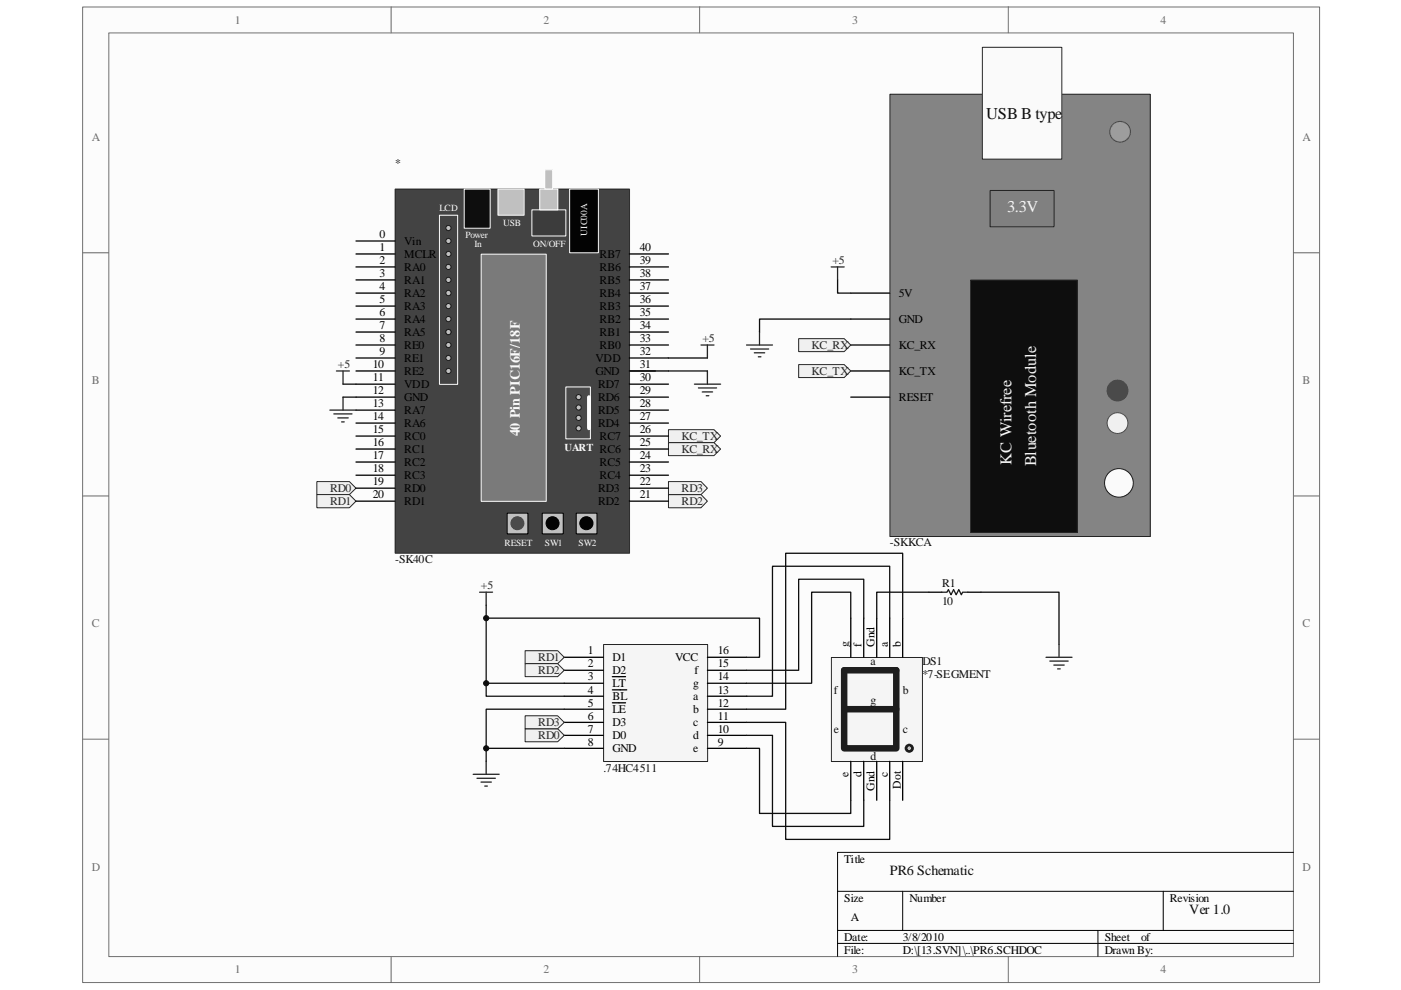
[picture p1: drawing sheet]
<svg xmlns="http://www.w3.org/2000/svg" width="297mm" height="210mm" viewBox="0 0 297 210" stroke-linecap="round" stroke-linejoin="round" font-family="sans-serif">
<path d="M17.6 1.5h262.2v206.8h-262.2z" fill="#fcfcfc"/>
<path d="M17.5 1.5h262.3v206.8h-262.3z" fill="none" stroke="#6e6e6e" stroke-width=".21"/>
<path d="M23.1 7h251.1v195.8h-251.1z" fill="#fcfcfc"/>
<g fill="none" stroke="#6e6e6e" stroke-width=".21">
<path d="M23.1 7h251.1v195.8h-251.1zM82.9 1.4v5.5M148.3 1.4v5.5M213.8 1.4v5.5M17.5 53.6h5.5M274.2 53.6h5.5M17.5 105.2h5.5M274.2 105.2h5.5M17.5 156.7h5.5M274.2 156.7h5.5M82.9 202.8v5.5M148.3 202.8v5.5"/>
<path d="M213.8 202.8v5.5"/>
</g>
<path d="M177.6 189h96.6M177.6 197.3h96.6M191.4 189v8.3M232.8 197.3v5.5M246.6 189v8.3M274.2 180.7h-96.6v22.1M177.6 200h96.6" fill="none" stroke="#000" stroke-width=".21"/>
<path d="M176.3 139.4h19.3v22.1h-19.3z" fill="#f5f5f5"/>
<path d="M176.3 139.4h19.3v22.1h-19.3z" fill="none" stroke="#262626" stroke-width=".21"/>
<path d="M180.4 131.1v8.3M183.1 131.1v8.3M185.9 131.1v8.3M188.6 131.1v8.3M191.4 131.1v8.3" fill="none" stroke="#000" stroke-width=".28"/>
<path d="M179 142.1h11v16.6h-11zM179 150.4h11" fill="none" stroke="#1c1c1c" stroke-width="1.4"/>
<circle cx="192.8" cy="158.6" r=".29" fill="#c0c0c0"/>
<circle cx="192.8" cy="158.6" r=".29" fill="none" stroke="#1c1c1c" stroke-width="1.4"/>
<path d="M180.4 161.4v8.3M183.1 161.4v8.3M185.9 161.4v8.3M188.6 161.4v8.3M191.4 161.4v8.3" fill="none" stroke="#000" stroke-width=".28"/>
<path d="M188.7 20h55.2v93.7h-55.2z" fill="#848484"/>
<path d="M188.7 20h55.2v93.7h-55.2z" fill="none" stroke="#262626" stroke-width=".21"/>
<path d="M205.8 59.4h22.6v53.5h-22.6z" fill="#0e0e0e"/>
<path d="M205.8 59.4h22.6v53.5h-22.6z" fill="none" stroke="#262626" stroke-width=".21"/>
<circle cx="237.2" cy="102.4" r="3" fill="#fafafa"/>
<circle cx="237.2" cy="102.4" r="3" fill="none" stroke="#1c1c1c" stroke-width=".21"/>
<circle cx="236.9" cy="89.7" r="2.2" fill="#f0f0f0"/>
<circle cx="236.9" cy="89.7" r="2.2" fill="none" stroke="#4c4c4c" stroke-width=".21"/>
<circle cx="236.9" cy="82.8" r="2.2" fill="#4c4c4c"/>
<circle cx="236.9" cy="82.8" r="2.2" fill="none" stroke="#4c4c4c" stroke-width=".21"/>
<path d="M210 40.4h13.5v7.7h-13.5z" fill="#808080"/>
<path d="M209.9 40.4h13.6v7.7h-13.6z" fill="none" stroke="#262626" stroke-width=".21"/>
<path d="M208.3 10.1h16.8v23.6h-16.8z" fill="#fafafa"/>
<path d="M208.3 10h16.8v23.7h-16.8z" fill="none" stroke="#262626" stroke-width=".21"/>
<path d="M180.4 62.1h8.2M180.4 67.6h8.2M180.4 73.2h8.2M180.4 78.7h8.2M180.4 84.2h8.2" fill="none" stroke="#000" stroke-width=".28"/>
<circle cx="237.5" cy="27.9" r="2.2" fill="#969696"/>
<circle cx="237.5" cy="27.9" r="2.2" fill="none" stroke="#4c4c4c" stroke-width=".21"/>
<path d="M128 136.7h22v24.8h-22z" fill="#f5f5f5"/>
<path d="M128 136.7h22v24.8h-22z" fill="none" stroke="#262626" stroke-width=".21"/>
<g fill="none" stroke="#000" stroke-width=".28">
<path d="M119.6 139.4h8.3M150 139.4h8.3M196.9 125.6h2.8M205.2 125.6h2.8M119.6 142.1h8.3M119.6 144.9h8.3M119.6 147.6h8.3M119.6 150.4h8.3M119.6 153.2h8.3M119.6 155.9h8.3M119.6 158.7h8.3M129.8 143.5h2.8"/>
<path d="M129.8 146.3h3.1M129.8 149h2.8M150 142.1h8.3M150 144.9h8.3M150 147.6h8.3M150 150.4h8.3M150 153.2h8.3M150 155.9h8.3M150 158.7h8.3"/>
</g>
<g fill="none" stroke="#262626" stroke-width=".28">
<path d="M176.2 56.6h2.8M177.6 56.6v2.8M71.3 78.7h2.8M72.7 78.7v2.7M148.6 73.2h2.8M150 73.2v2.7M150 78.7v2.7M158.3 73.2h5.5M159.1 74h3.9M159.9 74.8h2.2M160.8 75.6h.5M161 70.4v2.8"/>
<path d="M69.9 87h5.6M70.8 87.8h3.8M71.6 88.6h2.2M72.4 89.5h.6M72.7 84.2v2.8M147.2 81.4h5.6M148.1 82.3h3.8M148.9 83.1h2.2M149.7 83.9h.6M101.7 125.6h2.7M103.1 125.6v2.7M221.8 139.4h5.5"/>
<path d="M224.5 136.6v2.8M222.6 140.2h3.9M223.4 141h2.2M224.2 141.8h.6M100.3 164.2h5.5M101.1 165h3.9M102 165.8h2.2M102.8 166.7h.5M103.1 161.4v2.8"/>
</g>
<path d="M199.7 125.6h1.1l.3-.6 .5 1.1 .6-1.1 .5 1.1 .6-1.1 .5 1.1 .3-.5h1.1" fill="none" stroke="#1c1c1c" stroke-width=".28"/>
<g fill="none" stroke="#0e0e0e" stroke-width=".28">
<path d="M177.6 59.4v2.7h2.8M133.4 78.7h5.6M72.7 84.2h2.8M72.7 81.4h2.8M103.1 128.3v2.8M158.3 139.4h2.7v-8.3h-57.9v16.5h16.5M180.4 131.1v-5.5h-8.3v19.3h-13.8M183.1 131.1v-8.3h-13.8v19.3h-11M188.6 131.1v-11h-24.8v27.5h-5.5M191.4 131.1v-13.8h-24.8v33.1h-8.3M208 125.6h16.5v11M103.1 144.9h16.5"/>
<path d="M103.1 158.7h16.5M119.6 150.4h-16.5v11M158.3 158.7h2.7v13.8h19.4v-2.8M158.3 155.9h5.5v19.3h19.3v-5.5M158.3 153.2h8.3v24.8h22v-8.3"/>
</g>
<path d="M111.3 154.5h6.9l1.4 1.4-1.4 1.4h-6.9z" fill-rule="evenodd" fill="#f0f0f0"/>
<path d="M111.3 154.5h6.9l1.4 1.4-1.4 1.4h-6.9z" fill="none" stroke="#262626" stroke-width=".21"/>
<path d="M67.2 102.1h6.9l1.4 1.4-1.4 1.4h-6.9z" fill-rule="evenodd" fill="#f0f0f0"/>
<path d="M67.2 102.1h6.9l1.4 1.4-1.4 1.4h-6.9z" fill="none" stroke="#262626" stroke-width=".21"/>
<path d="M111.3 138h6.9l1.4 1.4-1.4 1.3h-6.9z" fill-rule="evenodd" fill="#f0f0f0"/>
<path d="M111.3 138h6.9l1.4 1.4-1.4 1.3h-6.9z" fill="none" stroke="#262626" stroke-width=".21"/>
<path d="M67.2 104.9h6.9l1.4 1.4-1.4 1.4h-6.9z" fill-rule="evenodd" fill="#f0f0f0"/>
<path d="M67.2 104.9h6.9l1.4 1.4-1.4 1.4h-6.9z" fill="none" stroke="#262626" stroke-width=".21"/>
<path d="M141.7 104.9h6.9l1.4 1.4-1.4 1.4h-6.9z" fill-rule="evenodd" fill="#f0f0f0"/>
<path d="M141.7 104.9h6.9l1.4 1.4-1.4 1.4h-6.9z" fill="none" stroke="#262626" stroke-width=".21"/>
<path d="M111.3 140.7h6.9l1.4 1.4-1.4 1.4h-6.9z" fill-rule="evenodd" fill="#f0f0f0"/>
<path d="M111.3 140.7h6.9l1.4 1.4-1.4 1.4h-6.9z" fill="none" stroke="#262626" stroke-width=".21"/>
<path d="M141.7 102.1h6.9l1.4 1.4-1.4 1.4h-6.9z" fill-rule="evenodd" fill="#f0f0f0"/>
<path d="M141.7 102.1h6.9l1.4 1.4-1.4 1.4h-6.9z" fill="none" stroke="#262626" stroke-width=".21"/>
<path d="M111.3 151.8h6.9l1.4 1.4-1.4 1.3h-6.9z" fill-rule="evenodd" fill="#f0f0f0"/>
<path d="M111.3 151.8h6.9l1.4 1.4-1.4 1.3h-6.9z" fill="none" stroke="#262626" stroke-width=".21"/>
<path d="M196.9 125.6h-11v5.5" fill="none" stroke="#0e0e0e" stroke-width=".28"/>
<path d="M169.3 77.3h9.7l1.4 1.4-1.4 1.4h-9.7z" fill-rule="evenodd" fill="#f0f0f0"/>
<path d="M169.3 77.3h9.7l1.4 1.4-1.4 1.4h-9.7z" fill="none" stroke="#262626" stroke-width=".21"/>
<path d="M141.7 91.1h9.7l1.4 1.4-1.4 1.4h-9.7z" fill-rule="evenodd" fill="#f0f0f0"/>
<path d="M141.7 91.1h9.7l1.4 1.4-1.4 1.4h-9.7z" fill="none" stroke="#262626" stroke-width=".21"/>
<path d="M169.3 71.8h9.7l1.4 1.4-1.4 1.3h-9.7z" fill-rule="evenodd" fill="#f0f0f0"/>
<path d="M169.3 71.8h9.7l1.4 1.4-1.4 1.3h-9.7z" fill="none" stroke="#262626" stroke-width=".21"/>
<path d="M141.7 93.9h9.7l1.4 1.3-1.4 1.4h-9.7z" fill-rule="evenodd" fill="#f0f0f0"/>
<path d="M141.7 93.9h9.7l1.4 1.3-1.4 1.4h-9.7z" fill="none" stroke="#262626" stroke-width=".21"/>
<path d="M180.4 67.6h-19.4v2.8" fill="none" stroke="#0e0e0e" stroke-width=".28"/>
<path d="M83.8 40.1h49.7v77.2h-49.7z" fill="#434343"/>
<path d="M83.8 40.1h49.7v77.2h-49.7z" fill="none" stroke="#2a2a2a" stroke-width=".21"/>
<path d="M98.5 40.1h5.4v8.3h-5.4z" fill="#0f0f0f"/>
<path d="M98.4 40.1h5.5v8.3h-5.5z" fill="none" stroke="#fafafa" stroke-width=".21"/>
<path d="M105.6 40.1h5.5v5.5h-5.5z" fill="#c0c0c0"/>
<path d="M105.6 40.1h5.5v5.5h-5.5z" fill="none" stroke="#fafafa" stroke-width=".21"/>
<path d="M112.8 44.5h7.2v5.5h-7.2z" fill="#393939"/>
<path d="M112.8 44.5h7.2v5.5h-7.2zM120.8 40.1h6.1v13.5h-6.1z" fill="none" stroke="#fafafa" stroke-width=".21"/>
<path d="M120.8 40.1h6.1v13.5h-6.1z" fill="#000"/>
<path d="M102.1 53.9h13.7v52.4h-13.7z" fill="#7a7a7a"/>
<path d="M102 53.9h13.8v52.4h-13.8z" fill="none" stroke="#fafafa" stroke-width=".21"/>
<path d="M120 82.1h5.2v10.9h-5.2z" fill="#494949"/>
<path d="M120 82h5.2v11h-5.2z" fill="none" stroke="#fafafa" stroke-width=".21"/>
<g fill="none" stroke="#000" stroke-width=".28">
<path d="M75.5 51.1h8.2M75.5 53.8h8.2M75.5 56.6h8.2M75.5 59.4h8.2M133.4 53.8h8.3M133.4 56.6h8.3M133.4 59.4h8.3M75.5 62.1h8.2M75.5 64.9h8.2M75.5 67.6h8.2M75.5 70.4h8.2M75.5 73.2h8.2"/>
<path d="M75.5 75.9h8.2M133.4 62.1h8.3M133.4 64.9h8.3M133.4 67.6h8.3M133.4 70.4h8.3M133.4 73.2h8.3M133.4 75.9h8.3M133.4 78.7h8.3M75.5 81.4h8.2M75.5 84.2h8.2M75.5 87h8.2M75.5 89.7h8.2"/>
<path d="M75.5 92.5h8.2M75.5 95.2h8.2M75.5 98h8.2M133.4 81.4h8.3M133.4 84.2h8.3M133.4 87h8.3M133.4 89.7h8.3M133.4 92.5h8.3M133.4 95.2h8.3M133.4 98h8.3M75.5 106.3h8.2M75.5 103.5h8.2"/>
<path d="M75.5 100.8h8.2M133.4 106.3h8.3M133.4 103.5h8.3M133.4 100.8h8.3"/>
</g>
<circle cx="95.1" cy="51.1" r=".55" fill="#c0c0c0"/>
<circle cx="95.1" cy="51.1" r=".55" fill="none" stroke="#1c1c1c" stroke-width=".21"/>
<circle cx="95.1" cy="56.6" r=".55" fill="#c0c0c0"/>
<circle cx="95.1" cy="56.6" r=".55" fill="none" stroke="#1c1c1c" stroke-width=".21"/>
<circle cx="95.1" cy="70.4" r=".55" fill="#c0c0c0"/>
<circle cx="95.1" cy="70.4" r=".55" fill="none" stroke="#1c1c1c" stroke-width=".21"/>
<circle cx="95.1" cy="53.8" r=".55" fill="#c0c0c0"/>
<circle cx="95.1" cy="53.8" r=".55" fill="none" stroke="#1c1c1c" stroke-width=".21"/>
<circle cx="95.1" cy="59.4" r=".55" fill="#c0c0c0"/>
<circle cx="95.1" cy="59.4" r=".55" fill="none" stroke="#1c1c1c" stroke-width=".21"/>
<circle cx="95.1" cy="62.1" r=".56" fill="#c0c0c0"/>
<circle cx="95.1" cy="62.1" r=".56" fill="none" stroke="#1c1c1c" stroke-width=".21"/>
<circle cx="95.1" cy="67.6" r=".55" fill="#c0c0c0"/>
<circle cx="95.1" cy="67.6" r=".55" fill="none" stroke="#1c1c1c" stroke-width=".21"/>
<circle cx="95.1" cy="70.4" r=".55" fill="#c0c0c0"/>
<circle cx="95.1" cy="70.4" r=".55" fill="none" stroke="#1c1c1c" stroke-width=".21"/>
<circle cx="95.1" cy="78.7" r=".55" fill="#c0c0c0"/>
<circle cx="95.1" cy="78.7" r=".55" fill="none" stroke="#1c1c1c" stroke-width=".21"/>
<circle cx="95.1" cy="73.2" r=".55" fill="#c0c0c0"/>
<circle cx="95.1" cy="73.2" r=".55" fill="none" stroke="#1c1c1c" stroke-width=".21"/>
<circle cx="95.1" cy="48.3" r=".55" fill="#c0c0c0"/>
<circle cx="95.1" cy="48.3" r=".55" fill="none" stroke="#1c1c1c" stroke-width=".21"/>
<circle cx="95.1" cy="64.9" r=".55" fill="#c0c0c0"/>
<circle cx="95.1" cy="64.9" r=".55" fill="none" stroke="#1c1c1c" stroke-width=".21"/>
<circle cx="95.1" cy="75.9" r=".55" fill="#c0c0c0"/>
<circle cx="95.1" cy="75.9" r=".55" fill="none" stroke="#1c1c1c" stroke-width=".21"/>
<circle cx="122.7" cy="88.6" r=".55" fill="#c0c0c0"/>
<circle cx="122.7" cy="88.6" r=".55" fill="none" stroke="#1c1c1c" stroke-width=".21"/>
<circle cx="122.7" cy="84.2" r=".55" fill="#c0c0c0"/>
<circle cx="122.7" cy="84.2" r=".55" fill="none" stroke="#1c1c1c" stroke-width=".21"/>
<circle cx="122.7" cy="86.4" r=".55" fill="#c0c0c0"/>
<circle cx="122.7" cy="86.4" r=".55" fill="none" stroke="#1c1c1c" stroke-width=".21"/>
<circle cx="122.7" cy="90.8" r=".55" fill="#c0c0c0"/>
<circle cx="122.7" cy="90.8" r=".55" fill="none" stroke="#1c1c1c" stroke-width=".21"/>
<path d="M124.9 84.2v6.6" fill="none" stroke="#fefefe" stroke-width=".83"/>
<path d="M93.2 45.6h3.8v35.9h-3.8z" fill="none" stroke="#fafafa" stroke-width=".21"/>
<path d="M114.5 40.1h3.8v4.4h-3.8z" fill="#c0c0c0"/>
<path d="M114.4 40.1h3.9v4.4h-3.9z" fill="none" stroke="#fefefe" stroke-width=".21"/>
<path d="M107.6 108.8h4.3v4.4h-4.3z" fill="#c0c0c0"/>
<path d="M107.5 108.8h4.4v4.4h-4.4z" fill="none" stroke="#000" stroke-width=".21"/>
<circle cx="109.7" cy="110.9" r="1.38" fill="#4c4c4c"/>
<circle cx="109.7" cy="110.9" r="1.38" fill="none" stroke="#4c4c4c" stroke-width=".21"/>
<path d="M115 108.8h4.4v4.4h-4.4z" fill="#c0c0c0"/>
<path d="M115 108.8h4.4v4.4h-4.4z" fill="none" stroke="#000" stroke-width=".21"/>
<path d="M122.2 108.8h4.4v4.4h-4.4z" fill="#c0c0c0"/>
<g fill="none" stroke="#000" stroke-width=".21">
<path d="M122.2 108.8h4.4v4.4h-4.4z"/>
<circle cx="117.1" cy="110.9" r="1.38"/>
<circle cx="124.3" cy="110.9" r="1.39"/>
</g>
<g fill="#000">
<circle cx="117.1" cy="110.9" r="1.38"/>
<circle cx="124.3" cy="110.9" r="1.39"/>
</g>
<path d="M75.5 78.7h8.2" fill="none" stroke="#000" stroke-width=".28"/>
<path d="M115.6 36h1.6v4.1h-1.6z" fill="#c0c0c0"/>
<path d="M115.5 36h1.7v4.1h-1.7z" fill="none" stroke="#fefefe" stroke-width=".21"/>
<path d="M141.7 75.9h8.3M141.7 78.7h8.3" fill="none" stroke="#0e0e0e" stroke-width=".28"/>
<circle cx="103.1" cy="158.7" r=".55" fill="#0e0e0e"/>
<circle cx="103.1" cy="158.7" r=".55" fill="none" stroke="#0e0e0e" stroke-width=".21"/>
<circle cx="103.1" cy="144.9" r=".55" fill="#0e0e0e"/>
<circle cx="103.1" cy="144.9" r=".55" fill="none" stroke="#0e0e0e" stroke-width=".21"/>
<circle cx="103.1" cy="131.1" r=".55" fill="#0e0e0e"/>
<circle cx="103.1" cy="131.1" r=".55" fill="none" stroke="#0e0e0e" stroke-width=".21"/>
<text font-size="3.5" fill="#0e0e0e" x="209.1" y="25.1">USB B type</text>
<g font-size="3.5" fill="#f5f5f5">
<text x="213.5" y="45">3.3V</text>
<text x="214.5" y="98.6" transform="rotate(-90 214.5 98.6)">KC Wirefree</text>
<text x="219.7" y="98.8" transform="rotate(-90 219.7 98.8)">Bluetooth Module</text>
</g>
<text font-size="3" fill="#fafafa" x="110.2" y="92.5" transform="rotate(-90 110.2 92.5)">40 Pin PIC16F/18F</text>
<g font-size="3" fill="#0e0e0e">
<text x="188.7" y="185.5">PR6 Schematic</text>
<text x="252.1" y="193.8">Ver 1.0</text>
</g>
<g font-size="2.5" fill="#706f64">
<text x="49.8" y="5">1</text>
<text x="115.2" y="5">2</text>
<text x="180.7" y="5">3</text>
<text x="246.1" y="5">4</text>
<text x="19.5" y="29.8">A</text>
<text x="276.2" y="29.8">A</text>
<text x="19.5" y="81.4">B</text>
<text x="276.2" y="81.4">B</text>
<text x="19.5" y="133">C</text>
<text x="276.2" y="133">C</text>
<text x="19.5" y="184.6">D</text>
<text x="276.2" y="184.6">D</text>
<text x="49.8" y="206.3">1</text>
<text x="115.2" y="206.3">2</text>
<text x="180.7" y="206.3">3</text>
<text x="246.1" y="206.3">4</text>
</g>
<g font-size="2.5" fill="#0e0e0e">
<text x="83.8" y="35.3">*</text>
<text x="83.8" y="119.5">-SK40C</text>
<text x="188.7" y="115.9">-SKKCA</text>
<text x="199.7" y="124.4">R1</text>
<text x="199.7" y="128.3">10</text>
<text x="184.5" y="141">a</text>
<text x="195.6" y="141">DS1</text>
<text x="195.6" y="143.7">*7-SEGMENT</text>
<text x="176.8" y="147.1">f</text>
<text x="184.5" y="149.3">g</text>
<text x="191.4" y="147.1">b</text>
<text x="176.8" y="155.3">e</text>
<text x="191.4" y="155.3">c</text>
<text x="184.5" y="161.1">d</text>
<text x="127.9" y="163.6">.74HC4511</text>
</g>
<g font-size="2.5">
<text x="80.5" y="50.5">0</text>
<text x="80.5" y="53.3">1</text>
<text x="85.7" y="51.9">Vin</text>
<text x="135.7" y="53.3">40</text>
<text x="80.5" y="56">2</text>
<text x="80.5" y="58.8">3</text>
<text x="85.7" y="54.7">MCLR</text>
<text x="85.7" y="57.4">RA0</text>
<text x="127.1" y="54.7">RB7</text>
<text x="127.1" y="57.4">RB6</text>
<text x="135.7" y="56">39</text>
<text x="135.7" y="58.8">38</text>
<text x="80.5" y="61.6">4</text>
<text x="80.5" y="64.3">5</text>
<text x="85.7" y="60.2">RA1</text>
<text x="85.7" y="62.9">RA2</text>
<text x="85.7" y="65.7">RA3</text>
<text x="127.1" y="60.2">RB5</text>
<text x="127.1" y="62.9">RB4</text>
<text x="127.1" y="65.7">RB3</text>
<text x="135.7" y="61.6">37</text>
<text x="135.7" y="64.3">36</text>
<text x="190.6" y="62.9">5V</text>
<text x="80.5" y="67.1">6</text>
<text x="80.5" y="69.8">7</text>
<text x="85.7" y="68.5">RA4</text>
<text x="85.7" y="71.2">RA5</text>
<text x="127.1" y="68.5">RB2</text>
<text x="127.1" y="71.2">RB1</text>
<text x="135.7" y="67.1">35</text>
<text x="135.7" y="69.8">34</text>
<text x="190.6" y="68.5">GND</text>
<text x="80.5" y="72.6">8</text>
<text x="80.5" y="75.4">9</text>
<text x="85.7" y="74">RE0</text>
<text x="85.7" y="76.7">RE1</text>
<text x="126.3" y="76.7">VDD</text>
<text x="127.1" y="74">RB0</text>
<text x="135.7" y="75.4">32</text>
<text x="135.7" y="72.6">33</text>
<text x="190.6" y="74">KC_RX</text>
<text x="79.1" y="80.9">11</text>
<text x="79.1" y="83.6">12</text>
<text x="79.1" y="78.1">10</text>
<text x="85.7" y="82.3">VDD</text>
<text x="85.7" y="79.5">RE2</text>
<text x="126.3" y="79.5">GND</text>
<text x="126.8" y="82.3">RD7</text>
<text x="135.7" y="78.1">31</text>
<text x="135.7" y="80.9">30</text>
<text x="135.7" y="83.6">29</text>
<text x="190.6" y="79.5">KC_TX</text>
<text x="79.1" y="86.4">13</text>
<text x="79.1" y="89.1">14</text>
<text x="85.7" y="85">GND</text>
<text x="85.7" y="87.8">RA7</text>
<text x="126.8" y="85">RD6</text>
<text x="126.8" y="87.8">RD5</text>
<text x="135.7" y="86.4">28</text>
<text x="135.7" y="89.1">27</text>
<text x="190.6" y="85">RESET</text>
<text x="79.1" y="91.9">15</text>
<text x="79.1" y="94.7">16</text>
<text x="85.7" y="90.5">RA6</text>
<text x="85.7" y="93.3">RC0</text>
<text x="126.8" y="90.5">RD4</text>
<text x="127.1" y="93.3">RC7</text>
<text x="135.7" y="94.7">25</text>
<text x="135.7" y="91.9">26</text>
<text x="79.1" y="97.4">17</text>
<text x="79.1" y="100.2">18</text>
<text x="85.7" y="96">RC1</text>
<text x="85.7" y="98.8">RC2</text>
<text x="85.7" y="101.6">RC3</text>
<text x="127.1" y="98.8">RC5</text>
<text x="127.1" y="101.6">RC4</text>
<text x="135.7" y="97.4">24</text>
<text x="135.7" y="100.2">23</text>
<text x="79.1" y="105.7">20</text>
<text x="79.1" y="102.9">19</text>
<text x="85.7" y="107.1">RD1</text>
<text x="85.7" y="104.3">RD0</text>
<text x="126.8" y="104.3">RD3</text>
<text x="126.8" y="107.1">RD2</text>
<text x="135.7" y="102.9">22</text>
<text x="135.7" y="105.7">21</text>
<text x="179.9" y="137.2" transform="rotate(-90 179.9 137.2)">g</text>
<text x="182.7" y="137.2" transform="rotate(-90 182.7 137.2)">f</text>
<text x="185.4" y="137.2" transform="rotate(-90 185.4 137.2)">Gnd</text>
<text x="188.2" y="137.2" transform="rotate(-90 188.2 137.2)">a</text>
<text x="191" y="137.2" transform="rotate(-90 191 137.2)">b</text>
<text x="124.6" y="138.8">1</text>
<text x="124.6" y="141.5">2</text>
<text x="129.9" y="140.2">D1</text>
<text x="129.9" y="142.9">D2</text>
<text x="143.1" y="140.2">VCC</text>
<text x="147.3" y="142.9">f</text>
<text x="152.2" y="138.8">16</text>
<text x="152.2" y="141.5">15</text>
<text x="124.6" y="144.3">3</text>
<text x="124.6" y="147.1">4</text>
<text x="124.6" y="149.8">5</text>
<text x="129.9" y="145.7">LT</text>
<text x="129.9" y="148.4">BL</text>
<text x="147" y="148.4">a</text>
<text x="147" y="145.7">g</text>
<text x="152.2" y="147.1">13</text>
<text x="152.2" y="144.3">14</text>
<text x="152.2" y="149.8">12</text>
<text x="124.6" y="152.6">6</text>
<text x="124.6" y="155.3">7</text>
<text x="129.9" y="151.2">LE</text>
<text x="129.9" y="153.9">D3</text>
<text x="147" y="153.9">c</text>
<text x="147" y="151.2">b</text>
<text x="152.2" y="155.3">10</text>
<text x="152.2" y="152.6">11</text>
<text x="124.6" y="158.1">8</text>
<text x="129.9" y="156.7">D0</text>
<text x="129.9" y="159.5">GND</text>
<text x="147" y="156.7">d</text>
<text x="147" y="159.5">e</text>
<text x="152.2" y="158.1">9</text>
<text x="179.9" y="164.8" transform="rotate(-90 179.9 164.8)">e</text>
<text x="182.7" y="164.8" transform="rotate(-90 182.7 164.8)">d</text>
<text x="185.4" y="167.8" transform="rotate(-90 185.4 167.8)">Gnd</text>
<text x="188.2" y="164.8" transform="rotate(-90 188.2 164.8)">c</text>
<text x="191" y="167.2" transform="rotate(-90 191 167.2)">Dot</text>
<text x="179" y="182.9">Title</text>
<text x="179" y="191.2">Size</text>
<text x="192.8" y="191.2">Number</text>
<text x="248" y="191.2">Revision</text>
<text x="180.4" y="195.3">A</text>
<text x="179" y="199.4">Date:</text>
<text x="179" y="202.2">File:</text>
<text x="191.4" y="202.2">D:\[13.SVN]\..\PR6.SCHDOC</text>
<text x="191.4" y="199.4">3/8/2010</text>
<text x="234.2" y="202.2">Drawn By:</text>
<text x="234.2" y="199.4">Sheet</text>
<text x="241.9" y="199.4">of</text>
</g>
<g font-size="2.5" fill="#262626">
<text x="176.5" y="56">+5</text>
<text x="148.9" y="72.6">+5</text>
<text x="172.1" y="74">KC_RX</text>
<text x="71.6" y="78.1">+5</text>
<text x="172.1" y="79.5">KC_TX</text>
<text x="144.5" y="93.3">KC_TX</text>
<text x="144.5" y="96">KC_RX</text>
<text x="70" y="104.3">RD0</text>
<text x="70" y="107.1">RD1</text>
<text x="144.5" y="107.1">RD2</text>
<text x="144.5" y="104.3">RD3</text>
<text x="102" y="125">+5</text>
<text x="114.1" y="140.2">RD1</text>
<text x="114.1" y="142.9">RD2</text>
<text x="114.1" y="153.9">RD3</text>
<text x="114.1" y="156.7">RD0</text>
</g>
<text font-size="2.2" fill="#fafafa" x="119.7" y="95.6">UART RC6</text>
<g font-size="2" fill="#fafafa">
<text x="93.2" y="44.8">LCD</text>
<text x="106.7" y="47.9">USB</text>
<text x="98.7" y="50.4">Power</text>
<text x="100.6" y="52.3">In</text>
<text x="113" y="52.3">ON/OFF</text>
<text x="124.5" y="50" transform="rotate(-90 124.5 50)">UIC00A</text>
<text x="107" y="115.7">RESET</text>
<text x="115.5" y="115.7">SW1</text>
<text x="122.7" y="115.7">SW2</text>
</g>
</svg>
